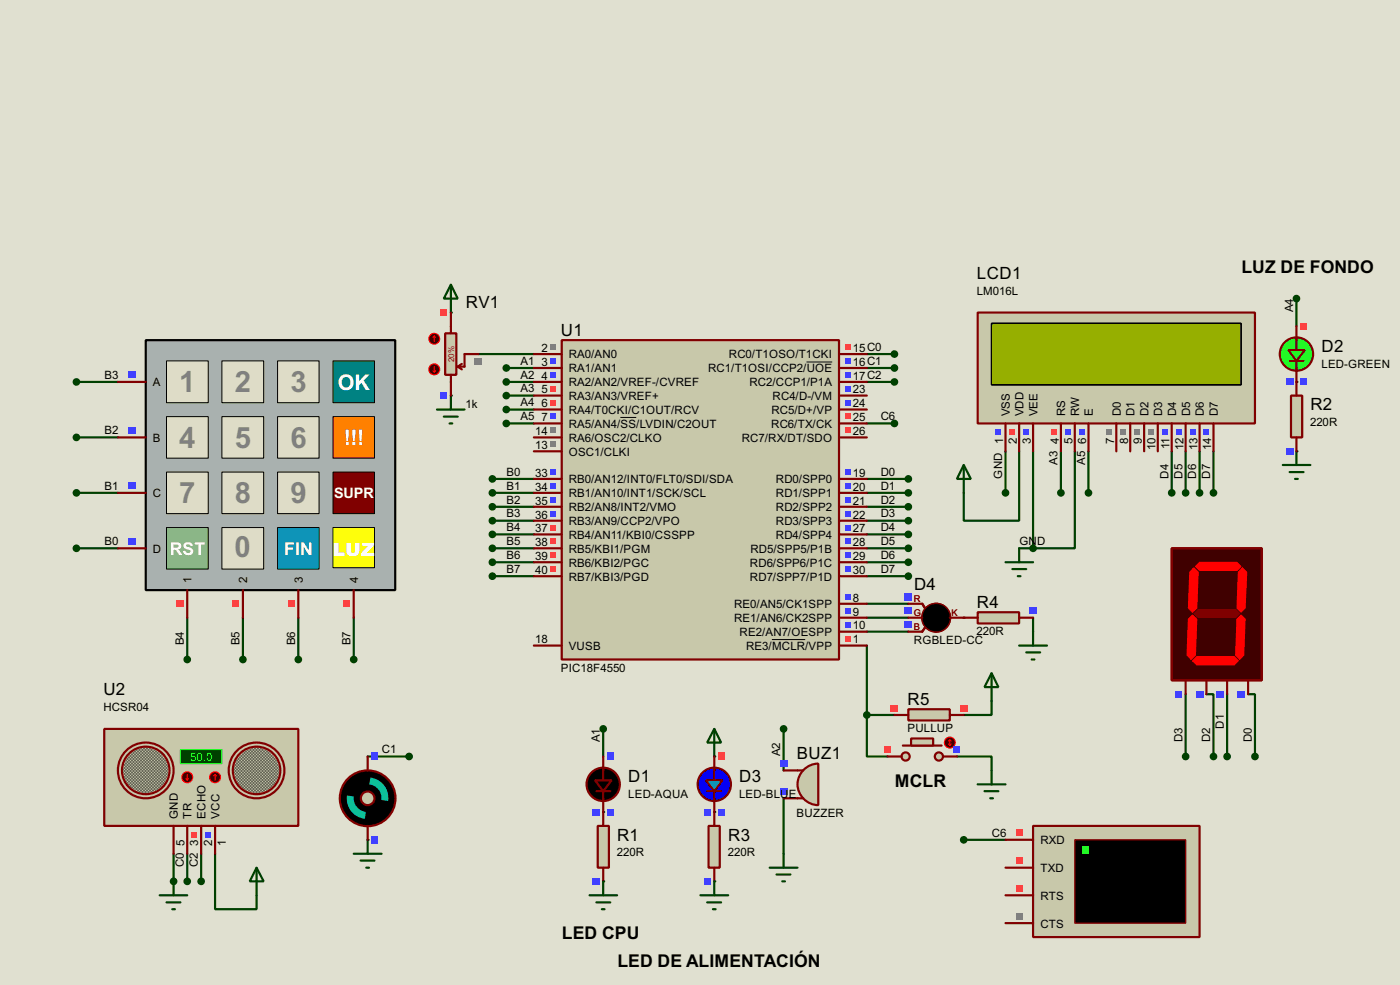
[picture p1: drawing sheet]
<svg xmlns="http://www.w3.org/2000/svg" width="256mm" height="180mm" viewBox="0 0 256 180" stroke-linecap="round" stroke-linejoin="round" font-family="sans-serif">
<path d="M0 0h256.5v180.3h-256.5z" fill="#e0e0d0"/>
<circle cx="110.5" cy="161.3" r=".2" fill="#004000"/>
<path d="M110.5 133.4v5.1" fill="none" stroke="#004000" stroke-width=".4"/>
<circle cx="110.5" cy="148.6" r=".2" fill="#004000"/>
<path d="M237.5 54.7v5M92.8 75h5M92.8 72.4h5M92.8 77.5h5M143.6 133.4v7.6M143.6 146.1v10.2" fill="none" stroke="#004000" stroke-width=".4"/>
<g fill="#004000">
<circle cx="237.5" cy="82.6" r=".2"/>
<circle cx="237.5" cy="69.9" r=".2"/>
</g>
<g fill="none" stroke="#004000" stroke-width=".4">
<path d="M90.2 97.8h7.6M90.2 87.7h7.6M90.2 90.2h7.6M90.2 92.8h7.6M90.2 95.3h7.6M158.8 97.8h7.6M184.2 82.6v7.6M186.7 82.6v12.7h-10.1v-5.1M194.4 82.6v7.6M199.4 82.6v7.6M214.7 82.6v7.6M217.2 82.6v7.6"/>
<path d="M219.8 82.6v7.6M222.3 82.6v7.6M90.2 100.4h7.6M90.2 102.9h7.6M90.2 105.5h7.6M158.8 100.4h7.6M158.8 102.9h7.6M158.8 105.5h7.6"/>
</g>
<g fill="#004000">
<circle cx="130.9" cy="138.5" r=".2"/>
<circle cx="130.9" cy="148.6" r=".2"/>
<circle cx="130.9" cy="161.3" r=".2"/>
</g>
<path d="M158.8 87.7h7.6M158.8 90.2h7.6M158.8 92.8h7.6M158.8 95.3h7.6M158.8 110.5h7.6M158.8 113.1h7.6M158.8 115.6h7.6M189.3 113.1v2.5M217.2 127.1v11.4M221 127.1h1.3v11.4M224.8 127.1v11.4M228.7 127.1h1.2v11.4" fill="none" stroke="#004000" stroke-width=".4"/>
<circle cx="176.6" cy="113.1" r=".2" fill="#004000"/>
<g fill="none" stroke="#004000" stroke-width=".4">
<path d="M14 69.9h7.6M87.7 64.8h10.1M92.8 69.9h5M92.8 67.4h5M14 80.1h7.6M14 90.2h7.6M189.3 82.6v17.8M196.9 82.6v17.8h-7.6M14 100.4h7.6M34.3 113.1v7.6M44.5 113.1v7.6M54.7 113.1v7.6"/>
<path d="M64.8 113.1v7.6M158.8 118.2v12.7M186.7 100.4h2.6M158.8 130.9v7.6h3.8M158.8 130.9h5.1M175.3 138.5h6.4v2.5M181.7 128.3v2.6h-5.1"/>
</g>
<g fill="#004000">
<circle cx="82.6" cy="72.4" r=".2"/>
<circle cx="82.6" cy="57.2" r=".2"/>
</g>
<path d="M158.8 77.5h5.1M176.6 153.7h7.6" fill="none" stroke="#004000" stroke-width=".4"/>
<circle cx="67.4" cy="153.7" r=".2" fill="#004000"/>
<path d="M158.8 67.4h5.1M158.8 64.8h5.1M158.8 69.9h5.1M67.4 138.5h7.6M31.8 156.3v5M34.3 156.3v5M36.9 156.3v5" fill="none" stroke="#004000" stroke-width=".4"/>
<circle cx="31.8" cy="161.3" r=".2" fill="#004000"/>
<path d="M39.4 156.3v10.1h7.6v-2.5" fill="none" stroke="#004000" stroke-width=".4"/>
<path d="M102.9 62.3h50.8v58.4h-50.8z" fill="#c8c8aa" stroke="#800000" stroke-width=".4"/>
<g fill="none" stroke="#800000" stroke-width=".4">
<path d="M97.8 64.8h5.1M97.8 67.4h5.1M97.8 69.9h5.1M97.8 72.4h5.1M97.8 75h5.1M97.8 77.5h5.1M153.7 64.8h5.1M153.7 67.4h5.1M153.7 69.9h5.1M153.7 72.4h5.1M153.7 75h5.1M153.7 77.5h5.1"/>
<path d="M97.8 80.1h5.1M97.8 82.6h5.1M97.8 87.7h5.1M97.8 90.2h5.1M97.8 92.8h5.1M97.8 95.3h5.1M97.8 97.8h5.1M153.7 80.1h5.1M153.7 87.7h5.1M153.7 90.2h5.1M153.7 92.8h5.1M153.7 95.3h5.1"/>
<path d="M153.7 97.8h5.1M97.8 100.4h5.1M97.8 102.9h5.1M97.8 105.5h5.1M97.8 118.2h5.1M153.7 100.4h5.1M153.7 102.9h5.1M153.7 105.5h5.1M153.7 118.2h5.1M153.7 110.5h5.1M153.7 113.1h5.1M153.7 115.6h5.1"/>
</g>
<path d="M113.7 76.4h2.9M147.8 66.3h4.7M141.4 117.1h6.1" fill="none" stroke="#000" stroke-width=".18"/>
<path d="M100.8 63h1v1.1h-1z" fill="#808080"/>
<g fill="#4040ff">
<path d="M100.8 65.6h1v1h-1z"/>
<path d="M100.8 68.1h1v1h-1z"/>
</g>
<g fill="#ff4040">
<path d="M100.8 70.7h1v1h-1z"/>
<path d="M100.8 73.2h1v1h-1z"/>
</g>
<path d="M100.8 75.7h1v1.1h-1z" fill="#4040ff"/>
<g fill="#808080">
<path d="M100.8 78.3h1v1h-1z"/>
<path d="M100.8 80.8h1v1h-1z"/>
</g>
<g fill="#4040ff">
<path d="M100.8 85.9h1v1h-1z"/>
<path d="M100.8 88.4h1v1.1h-1z"/>
<path d="M100.8 91h1v1h-1z"/>
<path d="M100.8 93.5h1v1h-1z"/>
</g>
<g fill="#ff4040">
<path d="M100.8 96.1h1v1h-1z"/>
<path d="M100.8 98.6h1v1h-1z"/>
<path d="M100.8 101.1h1v1.1h-1z"/>
<path d="M100.8 103.7h1v1h-1z"/>
<path d="M154.9 63h1v1.1h-1z"/>
</g>
<g fill="#4040ff">
<path d="M154.9 65.6h1v1h-1z"/>
<path d="M154.9 68.1h1v1h-1z"/>
<path d="M154.9 70.7h1v1h-1z"/>
<path d="M154.9 73.2h1v1h-1z"/>
</g>
<g fill="#ff4040">
<path d="M154.9 75.7h1v1.1h-1z"/>
<path d="M154.9 78.3h1v1h-1z"/>
</g>
<g fill="#4040ff">
<path d="M154.9 85.9h1v1h-1z"/>
<path d="M154.9 88.4h1v1.1h-1z"/>
<path d="M154.9 91h1v1h-1z"/>
<path d="M154.9 93.5h1v1h-1z"/>
<path d="M154.9 96.1h1v1h-1z"/>
<path d="M154.9 98.6h1v1h-1z"/>
<path d="M154.9 101.1h1v1.1h-1z"/>
<path d="M154.9 103.7h1v1h-1z"/>
<path d="M154.9 108.8h1v1h-1z"/>
<path d="M154.9 111.3h1v1h-1z"/>
<path d="M154.9 113.8h1v1.1h-1z"/>
</g>
<path d="M154.9 116.4h1v1h-1z" fill="#ff4040"/>
<circle cx="110.5" cy="133.4" r=".5" fill="#004000" stroke="#004000" stroke-width=".4"/>
<path d="M109.5 151.2h2.1v7.6h-2.1z" fill="#c8c8aa" stroke="#800000" stroke-width=".4"/>
<path d="M110.5 148.6v2.6M110.5 158.8v2.5" fill="none" stroke="#800000" stroke-width=".4"/>
<g fill="#4040ff">
<path d="M108.6 160.7h1.3v1.3h-1.3z"/>
<path d="M108.6 148h1.3v1.3h-1.3z"/>
</g>
<path d="M108 163.9h5.1M109.3 165.2h2.5M110.3 166.4h.5M110.5 161.3v2.6" fill="none" stroke="#004000" stroke-width=".4"/>
<g fill="#000" stroke="#800000" stroke-width=".4">
<path d="M109 142.8h3.1l-1.6 2z"/>
<circle cx="110.5" cy="143.6" r="3.1"/>
</g>
<path d="M110.5 138.5v4.3M109.3 144.8h2.5M110.5 144.8v3.8" fill="none" stroke="#800000" stroke-width=".4"/>
<path d="M109.5 143.6h2.1M110 143.1h1.1v1h-1.1zM110.5 142.5v2.1" fill="none" stroke="#000040" stroke-width=".2"/>
<g fill="#4040ff">
<path d="M111.2 137.8h1.2v1.3h-1.2z"/>
<path d="M111.2 148h1.2v1.3h-1.2z"/>
</g>
<path d="M147.2 140.9a3.8 3.8 0 0 1 2.7-1.1v7.6a3.8 3.8 0 0 1-3.5-2.4 3.8 3.8 0 0 1 .8-4.1z" fill-rule="evenodd" fill="#c8c8aa" stroke="#800000" stroke-width=".4"/>
<path d="M143.6 146.1h3.5M143.6 141h3.5" fill="none" stroke="#800000" stroke-width=".4"/>
<g fill="#4040ff">
<path d="M142.9 144.2h1.3v1.3h-1.3z"/>
<path d="M142.9 139.1h1.3v1.3h-1.3z"/>
</g>
<g fill="#004000" stroke="#004000" stroke-width=".4">
<circle cx="143.5" cy="133.4" r=".5"/>
<circle cx="92.7" cy="75" r=".5"/>
<circle cx="92.7" cy="72.4" r=".5"/>
<circle cx="92.7" cy="77.5" r=".5"/>
<circle cx="237.5" cy="54.7" r=".5"/>
</g>
<path d="M141 158.8h5.1M143.6 156.3v2.5M142.3 160.1h2.5M143.3 161.3h.5" fill="none" stroke="#004000" stroke-width=".4"/>
<circle cx="237.5" cy="64.8" r="3.1" fill="#0f0" stroke="#800000" stroke-width=".4"/>
<path d="M236.3 66.1h2.5M237.5 61.8v2.3M237.5 66.1v1.8" fill="none" stroke="#800000" stroke-width=".4"/>
<path d="M236 64.1h3.1l-1.6 2z" fill="#2bff2b" stroke="#800000" stroke-width=".4"/>
<path d="M237.5 59.7v2.6M237.5 67.4v2.5" fill="none" stroke="#800000" stroke-width=".4"/>
<path d="M238.2 59.1h1.2v1.3h-1.2z" fill="#ff4040"/>
<path d="M238.2 69.3h1.2v1.2h-1.2z" fill="#4040ff"/>
<path d="M235 85.1h5.1M236.3 86.4h2.5M237.3 87.7h.5M237.5 82.6v2.5" fill="none" stroke="#004000" stroke-width=".4"/>
<path d="M236.5 72.4h2.1v7.7h-2.1z" fill="#c8c8aa" stroke="#800000" stroke-width=".4"/>
<path d="M237.5 69.9v2.5M237.5 80.1v2.5" fill="none" stroke="#800000" stroke-width=".4"/>
<g fill="#4040ff">
<path d="M235.6 82h1.3v1.2h-1.3z"/>
<path d="M235.6 69.3h1.3v1.2h-1.3z"/>
</g>
<path d="M179.1 57.2h50.8v20.3h-50.8z" fill="#c8c8aa" stroke="#800000" stroke-width=".4"/>
<path d="M181.7 59.2h45.7v11.2h-45.7z" fill="#324600" stroke="#000" stroke-width=".25"/>
<path d="M181.7 59.2h45.7v11.2h-45.7z" fill="#96af00" stroke="#000" stroke-width=".25"/>
<g fill="none" stroke="#800000" stroke-width=".4">
<path d="M184.2 77.5v5.1M186.7 77.5v5.1M189.3 77.5v5.1M194.4 77.5v5.1M196.9 77.5v5.1M199.4 77.5v5.1M204.5 77.5v5.1M207.1 77.5v5.1M209.6 77.5v5.1M212.1 77.5v5.1M214.7 77.5v5.1M217.2 77.5v5.1"/>
<path d="M219.8 77.5v5.1M222.3 77.5v5.1"/>
</g>
<g fill="#4040ff">
<path d="M220.5 78.7h1v1h-1z"/>
<path d="M218 78.7h1v1h-1z"/>
<path d="M215.4 78.7h1.1v1h-1.1z"/>
<path d="M212.9 78.7h1v1h-1z"/>
</g>
<g fill="#808080">
<path d="M210.4 78.7h1v1h-1z"/>
<path d="M207.8 78.7h1v1h-1z"/>
<path d="M205.3 78.7h1v1h-1z"/>
<path d="M202.7 78.7h1.1v1h-1.1z"/>
</g>
<g fill="#4040ff">
<path d="M197.7 78.7h1v1h-1z"/>
<path d="M195.1 78.7h1v1h-1z"/>
</g>
<path d="M192.6 78.7h1v1h-1z" fill="#ff4040"/>
<path d="M182.4 78.7h1v1h-1z" fill="#4040ff"/>
<path d="M185 78.7h1v1h-1z" fill="#ff4040"/>
<path d="M187.5 78.7h1v1h-1z" fill="#4040ff"/>
<g fill="#004000" stroke="#004000" stroke-width=".4">
<circle cx="199.4" cy="90.2" r=".5"/>
<circle cx="194.3" cy="90.2" r=".5"/>
<circle cx="184.2" cy="90.2" r=".5"/>
<circle cx="214.6" cy="90.2" r=".5"/>
<circle cx="217.2" cy="90.2" r=".5"/>
<circle cx="219.7" cy="90.2" r=".5"/>
<circle cx="222.3" cy="90.2" r=".5"/>
<circle cx="166.4" cy="97.8" r=".5"/>
<circle cx="166.4" cy="100.4" r=".5"/>
<circle cx="166.4" cy="102.9" r=".5"/>
<circle cx="166.4" cy="105.5" r=".5"/>
<circle cx="90.2" cy="87.7" r=".5"/>
<circle cx="90.2" cy="90.2" r=".5"/>
<circle cx="90.2" cy="92.8" r=".5"/>
<circle cx="90.2" cy="95.3" r=".5"/>
<circle cx="90.2" cy="97.8" r=".5"/>
<circle cx="90.2" cy="100.4" r=".5"/>
<circle cx="90.2" cy="102.9" r=".5"/>
<circle cx="90.2" cy="105.5" r=".5"/>
<circle cx="14" cy="69.9" r=".5"/>
<circle cx="14" cy="80.1" r=".5"/>
<circle cx="14" cy="90.2" r=".5"/>
<circle cx="14" cy="100.4" r=".5"/>
<circle cx="34.3" cy="120.7" r=".5"/>
<circle cx="44.5" cy="120.7" r=".5"/>
<circle cx="54.6" cy="120.7" r=".5"/>
<circle cx="64.8" cy="120.7" r=".5"/>
</g>
<path d="M176.6 85.1l1.3 2.6h-2.6zM176.6 85.1v5.1M184.2 102.9h5.1M185.5 104.2h2.5M186.5 105.5h.5M186.7 100.4v2.5M130.9 133.4l1.2 2.5h-2.5zM130.9 133.4v5.1" fill="none" stroke="#004000" stroke-width=".4"/>
<path d="M129.8 151.2h2.1v7.6h-2.1z" fill="#c8c8aa" stroke="#800000" stroke-width=".4"/>
<path d="M130.9 148.6v2.6M130.9 158.8v2.5" fill="none" stroke="#800000" stroke-width=".4"/>
<g fill="#4040ff">
<path d="M129 148h1.2v1.3h-1.2z"/>
<path d="M129 160.7h1.2v1.3h-1.2z"/>
</g>
<circle cx="130.8" cy="143.6" r="3.1" fill="#00f" stroke="#800000" stroke-width=".4"/>
<path d="M129.6 144.8h2.5M130.9 140.5v2.3M130.9 144.8v1.8" fill="none" stroke="#800000" stroke-width=".4"/>
<path d="M129.3 142.8h3.1l-1.5 2z" fill="#158aff" stroke="#800000" stroke-width=".4"/>
<path d="M130.9 138.5v2.5M130.9 146.1v2.5" fill="none" stroke="#800000" stroke-width=".4"/>
<path d="M131.5 137.8h1.3v1.3h-1.3z" fill="#ff4040"/>
<path d="M131.5 148h1.3v1.3h-1.3z" fill="#4040ff"/>
<path d="M128.3 163.9h5.1M129.6 165.2h2.5M130.6 166.4h.5M130.9 161.3v2.6" fill="none" stroke="#004000" stroke-width=".4"/>
<path d="M214.7 100.4h16.5v24.1h-16.5z" fill="#400000" stroke="#800000" stroke-width=".4"/>
<g fill="#f00" stroke="#f00" stroke-width=".18">
<path d="M219 103.7l.8-.8h6.8l.8 .8-.8 .7h-6.8z" fill-rule="evenodd"/>
<path d="M227.6 103.9l.8 .8-.3 6.6-.7 .8-.8-.8 .3-6.6z" fill-rule="evenodd"/>
<path d="M218.7 103.9l.8 .8-.2 6.6-.8 .8-.8-.8 .3-6.6z" fill-rule="evenodd"/>
<path d="M226.6 113.3l.8-.7 .7 .7-.2 6.6-.8 .8-.7-.8z" fill-rule="evenodd"/>
<path d="M219.3 120.2h6.8l.8 .8-.8 .7h-6.8l-.8-.7z" fill-rule="evenodd"/>
<path d="M217.7 113.3l.8-.7 .8 .7-.3 6.6-.8 .8-.7-.8z" fill-rule="evenodd"/>
</g>
<path d="M218.7 112.3l.8-.7h6.9l.7 .7-.7 .8h-6.9z" fill-rule="evenodd" fill="#800000" stroke="#800000" stroke-width=".18"/>
<path d="M217.2 124.5v2.6M221 124.5v2.6M224.8 124.5v2.6M228.7 124.5v2.6" fill="none" stroke="#800000" stroke-width=".4"/>
<g fill="#4040ff">
<path d="M215.3 126.4h1.3v1.3h-1.3z"/>
<path d="M219.1 126.4h1.3v1.3h-1.3z"/>
<path d="M222.9 126.4h1.3v1.3h-1.3z"/>
<path d="M226.7 126.4h1.3v1.3h-1.3z"/>
</g>
<g fill="#004000" stroke="#004000" stroke-width=".4">
<circle cx="166.4" cy="87.7" r=".5"/>
<circle cx="166.4" cy="90.2" r=".5"/>
<circle cx="166.4" cy="92.8" r=".5"/>
<circle cx="166.4" cy="95.3" r=".5"/>
<circle cx="224.8" cy="138.5" r=".5"/>
<circle cx="229.9" cy="138.5" r=".5"/>
<circle cx="222.3" cy="138.5" r=".5"/>
<circle cx="217.2" cy="138.5" r=".5"/>
</g>
<path d="M186.7 118.2h5.1M188 119.4h2.6M189.3 115.6v2.6M189 120.7h.5" fill="none" stroke="#004000" stroke-width=".4"/>
<path d="M179.1 112.1h7.6v2h-7.6z" fill="#c8c8aa" stroke="#800000" stroke-width=".4"/>
<path d="M176.6 113.1h2.5M186.7 113.1h2.6" fill="none" stroke="#800000" stroke-width=".4"/>
<path d="M188.6 111.2h1.3v1.2h-1.3z" fill="#4040ff"/>
<circle cx="171.5" cy="113.1" r="2.55" fill="#808080" stroke="#800000" stroke-width=".4"/>
<path d="M169 110.5l.5 .8M169.5 114.9l-.5 .7" fill="none" stroke="#800000" stroke-width=".4"/>
<circle cx="171.5" cy="113.1" r="2.55" fill="#808080" stroke="#800000" stroke-width=".4"/>
<path d="M166.4 110.5h2.6l.5 .8M166.4 113.1h2.6M169.5 114.9l-.5 .7h-2.6M174 113.1h2.6" fill="none" stroke="#800000" stroke-width=".4"/>
<circle cx="171.5" cy="113.1" r="2.3" fill="#000" stroke="#000" stroke-width=".4"/>
<g fill="#4040ff">
<path d="M165.8 108.6h1.3v1.3h-1.3z"/>
<path d="M165.8 111.2h1.3v1.2h-1.3z"/>
<path d="M165.8 113.7h1.3v1.3h-1.3z"/>
</g>
<g fill="#c8c8aa" stroke="#800000" stroke-width=".4">
<circle cx="172" cy="138.5" r=".75"/>
<circle cx="165.9" cy="138.5" r=".75"/>
</g>
<path d="M165.4 136.5h7.1" fill="none" stroke="#800000" stroke-width=".4"/>
<path d="M166.9 135.2h4.1v1.3h-4.1z" fill="#c8c8aa" stroke="#800000" stroke-width=".4"/>
<path d="M162.6 138.5h2.6M172.8 138.5h2.5" fill="none" stroke="#800000" stroke-width=".4"/>
<circle cx="174" cy="135.9" r="1" fill="#400000" stroke="#f00" stroke-width=".2"/>
<path d="M173.8 136.2l.2 .3M174 135.4v1.1M174 135.4l-.2 .3M174 135.4l.3 .3M174.3 136.2l-.3 .3" fill="none" stroke="#f00" stroke-width=".2"/>
<path d="M162 136.6h1.2v1.2h-1.2z" fill="#ff4040"/>
<path d="M174.7 136.6h1.2v1.2h-1.2z" fill="#4040ff"/>
<path d="M181.7 123.2l1.2 2.6h-2.5zM181.7 123.2v5.1M179.1 143.6h5.1M180.4 144.8h2.5M181.4 146.1h.5M181.7 141v2.6" fill="none" stroke="#004000" stroke-width=".4"/>
<path d="M166.4 129.8h7.6v2.1h-7.6z" fill="#c8c8aa" stroke="#800000" stroke-width=".4"/>
<path d="M163.9 130.9h2.5M174 130.9h2.6" fill="none" stroke="#800000" stroke-width=".4"/>
<g fill="#ff4040">
<path d="M163.2 129h1.3v1.2h-1.3z"/>
<path d="M175.9 129h1.3v1.2h-1.3z"/>
</g>
<g fill="#004000" stroke="#004000" stroke-width=".4">
<circle cx="158.8" cy="130.9" r=".5"/>
<circle cx="189.2" cy="100.4" r=".5"/>
</g>
<path d="M26.7 62.3h45.7v45.7h-45.7z" fill="#a9b1af" stroke="#000" stroke-width=".4"/>
<g fill="#dedcc7" stroke="#000" stroke-width=".18">
<path d="M30.5 66.1h7.7v7.6h-7.7z"/>
<path d="M40.7 66.1h7.6v7.6h-7.6z"/>
<path d="M50.9 66.1h7.6v7.6h-7.6z"/>
</g>
<path d="M61 66.1h7.6v7.6h-7.6z" fill="#008080" stroke="#000" stroke-width=".18"/>
<g fill="#dedcc7" stroke="#000" stroke-width=".18">
<path d="M30.5 76.3h7.7v7.6h-7.7z"/>
<path d="M40.7 76.3h7.6v7.6h-7.6z"/>
<path d="M50.9 76.3h7.6v7.6h-7.6z"/>
</g>
<path d="M61 76.3h7.6v7.6h-7.6z" fill="#ff8000" stroke="#000" stroke-width=".18"/>
<g fill="#dedcc7" stroke="#000" stroke-width=".18">
<path d="M30.5 86.4h7.7v7.6h-7.7z"/>
<path d="M40.7 86.4h7.6v7.6h-7.6z"/>
<path d="M50.9 86.4h7.6v7.6h-7.6z"/>
</g>
<path d="M50.9 96.6h7.6v7.6h-7.6z" fill="#0197c9" stroke="#000" stroke-width=".18"/>
<path d="M61 86.4h7.6v7.6h-7.6z" fill="#800000" stroke="#000" stroke-width=".18"/>
<path d="M61 96.6h7.6v7.3h-7.6z" fill="#ff0" stroke="#000" stroke-width=".18"/>
<path d="M30.5 96.6h7.7v7.6h-7.7z" fill="#81b57d" stroke="#000" stroke-width=".18"/>
<path d="M40.7 96.6h7.6v7.6h-7.6z" fill="#dedcc7" stroke="#000" stroke-width=".18"/>
<path d="M21.6 69.9h5.1M21.6 80.1h5.1M21.6 90.2h5.1M21.6 100.4h5.1M34.3 108v5.1M44.5 108v5.1M54.7 108v5.1M64.8 108v5.1" fill="none" stroke="#800000" stroke-width=".4"/>
<g fill="#4040ff">
<path d="M23.5 68h1.3v1.3h-1.3z"/>
<path d="M23.5 78.2h1.3v1.2h-1.3z"/>
<path d="M23.5 88.3h1.3v1.3h-1.3z"/>
<path d="M23.5 98.5h1.3v1.2h-1.3z"/>
</g>
<g fill="#ff4040">
<path d="M32.4 109.9h1.3v1.3h-1.3z"/>
<path d="M42.6 109.9h1.3v1.3h-1.3z"/>
<path d="M62.9 109.9h1.3v1.3h-1.3z"/>
<path d="M52.8 109.9h1.2v1.3h-1.2z"/>
</g>
<g fill="#004000" stroke="#004000" stroke-width=".4">
<circle cx="92.7" cy="67.4" r=".5"/>
<circle cx="92.7" cy="69.9" r=".5"/>
</g>
<path d="M82.6 52.1l1.3 2.6h-2.6zM82.6 52.1v5.1M80.1 75h5M81.3 76.3h2.6M82.4 77.5h.5M82.6 72.4v2.6" fill="none" stroke="#004000" stroke-width=".4"/>
<path d="M81.6 61h2v7.6h-2z" fill="#c8c8aa" stroke="#800000" stroke-width=".4"/>
<path d="M82.6 57.2v3.8M82.6 68.6v3.8M83.9 67.1l.7 .5M84.6 66.6l-.7 .5M87.7 64.8h-2.6v2.3h-1.2" fill="none" stroke="#800000" stroke-width=".4"/>
<circle cx="79.5" cy="62" r="1" fill="#400000" stroke="#f00" stroke-width=".2"/>
<path d="M79.6 61.5l-.3 .3M79.6 61.5l.2 .3M79.6 61.5v1" fill="none" stroke="#f00" stroke-width=".2"/>
<circle cx="79.5" cy="67.6" r="1" fill="#400000" stroke="#f00" stroke-width=".2"/>
<path d="M79.3 67.9l.3 .2M79.6 67.1v1M79.8 67.9l-.2 .2" fill="none" stroke="#f00" stroke-width=".2"/>
<path d="M80.7 71.8h1.3v1.3h-1.3z" fill="#4040ff"/>
<path d="M80.7 56.6h1.3v1.2h-1.3z" fill="#ff4040"/>
<path d="M87 65.5h1.3v1.2h-1.3z" fill="#808080"/>
<path d="M189.3 151.2h30.5v20.3h-30.5z" fill="#c8c8aa" stroke="#800000" stroke-width=".4"/>
<path d="M196.9 153.7h20.3v15.3h-20.3z" fill="#000" stroke="#800000" stroke-width=".25"/>
<path d="M198.2 155h1.2v1.3h-1.2z" fill="#0f0"/>
<path d="M184.2 153.7h5.1M184.2 158.8h5.1M184.2 163.9h5.1M184.2 169h5.1" fill="none" stroke="#800000" stroke-width=".4"/>
<g fill="#ff4040">
<path d="M186.1 151.8h1.3v1.3h-1.3z"/>
<path d="M186.1 162h1.3v1.2h-1.3z"/>
<path d="M186.1 156.9h1.3v1.3h-1.3z"/>
</g>
<path d="M186.1 167.1h1.3v1.2h-1.3z" fill="#808080"/>
<g fill="#004000" stroke="#004000" stroke-width=".4">
<circle cx="176.5" cy="153.7" r=".5"/>
<circle cx="163.8" cy="77.5" r=".5"/>
</g>
<path d="M64.8 156.3h5.1M66.1 157.5h2.5M67.1 158.8h.5M67.4 153.7v2.6" fill="none" stroke="#004000" stroke-width=".4"/>
<circle cx="67.3" cy="146.1" r="5.1" fill="#000" stroke="#800000" stroke-width=".4"/>
<circle cx="67.3" cy="146.1" r="1.25" fill="#c8c8aa" stroke="#800000" stroke-width=".4"/>
<g fill="#000" stroke="#000" stroke-width=".4">
<path d="M64.5 143.5a3.7 3.7 0 0 1 3.4-1.2l-.2 1.3a2.57 2.57 0 0 0-2.9 2.2l-1.2-.2 .1-.8z" fill-rule="evenodd"/>
<path d="M67 148.6a2.5 2.5 0 0 0 2.9-2.2l1.2 .2a3.7 3.7 0 0 1-4.2 3.3z" fill-rule="evenodd"/>
</g>
<g fill="#00c0c0">
<path d="M63.6 145.6l1.2 .2a2.57 2.57 0 0 0 2.2 2.8l-.1 1.3a3.8 3.8 0 0 1-3.3-4.3z" fill-rule="evenodd"/>
<path d="M67.9 142.3a3.8 3.8 0 0 1 3.2 4.3l-1.2-.2a2.5 2.5 0 0 0-2.2-2.8z" fill-rule="evenodd"/>
</g>
<path d="M67.4 138.5v2.5M67.4 151.2v2.5" fill="none" stroke="#800000" stroke-width=".4"/>
<g fill="#4040ff">
<path d="M68 137.8h1.3v1.3h-1.3z"/>
<path d="M68 153.1h1.3v1.3h-1.3z"/>
</g>
<circle cx="74.9" cy="138.5" r=".5" fill="#004000" stroke="#004000" stroke-width=".4"/>
<path d="M19.1 133.4h35.6v17.8h-35.6z" fill="#c8c8aa" stroke="#800000" stroke-width=".4"/>
<g fill="#c8c8aa" stroke="#800000" stroke-width=".4">
<circle cx="26.7" cy="141" r="5.1"/>
<circle cx="47" cy="141" r="5.1"/>
</g>
<circle cx="26.7" cy="141" r="4.4" fill="#c8c8aa"/>
<circle cx="26.7" cy="141" r="4.4" fill="#000"/>
<circle cx="26.7" cy="141" r="4.4" fill="none" stroke="#c8c8aa" stroke-width=".4"/>
<circle cx="26.7" cy="141" r="4.4" fill="none" stroke="#800000" stroke-width=".4"/>
<circle cx="47" cy="141" r="4.4" fill="#c8c8aa"/>
<circle cx="47" cy="141" r="4.4" fill="#000"/>
<circle cx="47" cy="141" r="4.4" fill="none" stroke="#c8c8aa" stroke-width=".4"/>
<circle cx="47" cy="141" r="4.4" fill="none" stroke="#800000" stroke-width=".4"/>
<path d="M33.1 137.2h7.6v2.6h-7.6z" fill="#004000" stroke="#0f0" stroke-width=".2"/>
<path d="M31.8 151.2v5.1M34.3 151.2v5.1M36.9 151.2v5.1M39.4 151.2v5.1" fill="none" stroke="#800000" stroke-width=".4"/>
<circle cx="39.4" cy="142.3" r="1" fill="#400000" stroke="#f00" stroke-width=".2"/>
<path d="M39.4 141.8l-.2 .2M39.4 141.8l.3 .2M39.4 141.8v1" fill="none" stroke="#f00" stroke-width=".2"/>
<circle cx="34.3" cy="142.3" r="1" fill="#400000" stroke="#f00" stroke-width=".2"/>
<path d="M34.1 142.5l.2 .3M34.3 141.8v1M34.6 142.5l-.3 .3" fill="none" stroke="#f00" stroke-width=".2"/>
<path d="M35.1 152.3h1v1h-1z" fill="#ff4040"/>
<path d="M37.6 152.3h1.1v1h-1.1z" fill="#4040ff"/>
<g fill="#004000" stroke="#004000" stroke-width=".4">
<circle cx="163.8" cy="67.4" r=".5"/>
<circle cx="163.8" cy="64.8" r=".5"/>
<circle cx="163.8" cy="69.9" r=".5"/>
<circle cx="34.3" cy="161.3" r=".5"/>
<circle cx="36.8" cy="161.3" r=".5"/>
<circle cx="31.8" cy="161.3" r=".5"/>
</g>
<path d="M47 158.8l1.3 2.5h-2.5zM47 158.8v5.1M29.3 163.9h5M30.5 165.2h2.6M31.6 166.4h.5M31.8 161.3v2.6" fill="none" stroke="#004000" stroke-width=".4"/>
<g font-size="6" fill="#808080">
<text x="32.9" y="71.8">1</text>
<text x="43.1" y="71.8">2</text>
<text x="53.2" y="71.8">3</text>
<text x="32.9" y="82">4</text>
<text x="43.1" y="82">5</text>
<text x="53.2" y="82">6</text>
<text x="32.9" y="92.1">7</text>
<text x="43.1" y="92.1">8</text>
<text x="53.2" y="92.1">9</text>
<text x="43" y="102">0</text>
</g>
<text font-size="4.8" fill="#fff" x="61" y="101.8">LUZ</text>
<g font-size="4.4" fill="#fff">
<text x="61.9" y="71.3">OK</text>
<text x="63" y="81.5">!!!</text>
</g>
<g font-size="3.6">
<text x="227.4" y="50">LUZ DE FONDO</text>
<text x="163.9" y="144">MCLR</text>
<text x="103" y="171.9">LED CPU</text>
<text x="113.1" y="177">LED DE ALIMENTACIÓN</text>
</g>
<g font-size="3.6" fill="#fff">
<text x="31.1" y="101.5">RST</text>
<text x="52.1" y="101.5">FIN</text>
</g>
<g font-size="3.5">
<text x="179" y="51">LCD1</text>
<text x="85.4" y="56.4">RV1</text>
<text x="102.8" y="61.4">U1</text>
<text x="242.1" y="64.5">D2</text>
<text x="240.1" y="75.1">R2</text>
<text x="167.5" y="108.1">D4</text>
<text x="179" y="111.3">R4</text>
<text x="19" y="127.2">U2</text>
<text x="166.3" y="129">R5</text>
<text x="115.1" y="143.2">D1</text>
<text x="135.4" y="143.2">D3</text>
<text x="146" y="139">BUZ1</text>
<text x="113.1" y="153.9">R1</text>
<text x="133.4" y="153.9">R3</text>
</g>
<text font-size="3" fill="#fff" x="61.2" y="91.2">SUPR</text>
<g font-size="2.4">
<text x="178.9" y="53.9">LM016L</text>
<text x="236.9" y="57.2" transform="rotate(-90 236.9 57.2)">A4</text>
<text x="99.2" y="64.4">2</text>
<text x="104.2" y="65.6">RA0/AN0</text>
<text x="133.5" y="65.6">RC0/T1OSO/T1CKI</text>
<text x="156.3" y="64.4">15C0</text>
<text x="19.1" y="69.3">B3</text>
<text x="28" y="70.7">A</text>
<text x="95.3" y="71.8">A3</text>
<text x="95.3" y="66.7">A1</text>
<text x="95.3" y="69.3">A2</text>
<text x="99.2" y="67">3</text>
<text x="99.2" y="69.5">4</text>
<text x="99.2" y="72">5</text>
<text x="104.2" y="68.1">RA1/AN1</text>
<text x="104.2" y="70.7">RA2/AN2/VREF-/CVREF</text>
<text x="129.7" y="68.1">RC1/T1OSI/CCP2/UOE</text>
<text x="137.3" y="70.7">RC2/CCP1/P1A</text>
<text x="156.3" y="67">16C1</text>
<text x="156.3" y="69.5">17C2</text>
<text x="156.3" y="72">23</text>
<text x="242.1" y="67.4">LED-GREEN</text>
<text x="85.3" y="74.6">1k</text>
<text x="95.3" y="74.4">A4</text>
<text x="95.3" y="76.9">A5</text>
<text x="99.2" y="74.6">6</text>
<text x="99.2" y="77.1">7</text>
<text x="104.2" y="73.2">RA3/AN3/VREF+</text>
<text x="104.2" y="75.8">RA4/T0CKI/C1OUT/RCV</text>
<text x="141.3" y="75.8">RC5/D+/VP</text>
<text x="141.5" y="73.2">RC4/D-/VM</text>
<text x="156.3" y="74.6">24</text>
<text x="156.3" y="77.1">25</text>
<text x="161.3" y="76.9">C6</text>
<text x="185" y="76.2" transform="rotate(-90 185 76.2)">VSS</text>
<text x="187.5" y="76.2" transform="rotate(-90 187.5 76.2)">VDD</text>
<text x="190.1" y="76.2" transform="rotate(-90 190.1 76.2)">VEE</text>
<text x="195.2" y="76.2" transform="rotate(-90 195.2 76.2)">RS</text>
<text x="197.7" y="76.2" transform="rotate(-90 197.7 76.2)">RW</text>
<text x="200.2" y="76.2" transform="rotate(-90 200.2 76.2)">E</text>
<text x="205.3" y="76.2" transform="rotate(-90 205.3 76.2)">D0</text>
<text x="207.9" y="76.2" transform="rotate(-90 207.9 76.2)">D1</text>
<text x="210.4" y="76.2" transform="rotate(-90 210.4 76.2)">D2</text>
<text x="212.9" y="76.2" transform="rotate(-90 212.9 76.2)">D3</text>
<text x="215.5" y="76.2" transform="rotate(-90 215.5 76.2)">D4</text>
<text x="218" y="76.2" transform="rotate(-90 218 76.2)">D5</text>
<text x="220.6" y="76.2" transform="rotate(-90 220.6 76.2)">D6</text>
<text x="223.1" y="76.2" transform="rotate(-90 223.1 76.2)">D7</text>
<text x="19.1" y="79.5">B2</text>
<text x="28" y="80.8">B</text>
<text x="98.1" y="79.7">14</text>
<text x="98.1" y="82.2">13</text>
<text x="104.2" y="78.3">RA5/AN4/SS/LVDIN/C2OUT</text>
<text x="104.2" y="80.8">RA6/OSC2/CLKO</text>
<text x="104.2" y="83.4">OSC1/CLKI</text>
<text x="135.9" y="80.8">RC7/RX/DT/SDO</text>
<text x="141.3" y="78.3">RC6/TX/CK</text>
<text x="156.3" y="79.7">26</text>
<text x="183.8" y="81.2" transform="rotate(-90 183.8 81.2)">1</text>
<text x="186.3" y="81.2" transform="rotate(-90 186.3 81.2)">2</text>
<text x="188.9" y="81.2" transform="rotate(-90 188.9 81.2)">3</text>
<text x="194" y="81.2" transform="rotate(-90 194 81.2)">4</text>
<text x="196.5" y="81.2" transform="rotate(-90 196.5 81.2)">5</text>
<text x="199" y="81.2" transform="rotate(-90 199 81.2)">6</text>
<text x="204.1" y="81.2" transform="rotate(-90 204.1 81.2)">7</text>
<text x="206.7" y="81.2" transform="rotate(-90 206.7 81.2)">8</text>
<text x="209.2" y="81.2" transform="rotate(-90 209.2 81.2)">9</text>
<text x="211.7" y="82.3" transform="rotate(-90 211.7 82.3)">10</text>
<text x="214.3" y="82.2" transform="rotate(-90 214.3 82.2)">11</text>
<text x="216.8" y="82.4" transform="rotate(-90 216.8 82.4)">12</text>
<text x="219.4" y="82.4" transform="rotate(-90 219.4 82.4)">13</text>
<text x="221.9" y="82.3" transform="rotate(-90 221.9 82.3)">14</text>
<text x="240" y="78.1">220R</text>
<text x="19.1" y="89.6">B1</text>
<text x="92.8" y="87.1">B0</text>
<text x="92.8" y="89.6">B1</text>
<text x="98.1" y="87.3">33</text>
<text x="98.1" y="89.8">34</text>
<text x="104.2" y="88.5">RB0/AN12/INT0/FLT0/SDI/SDA</text>
<text x="142.1" y="88.5">RD0/SPP0</text>
<text x="156.3" y="87.3">19</text>
<text x="156.3" y="89.8">20</text>
<text x="161.3" y="87.1">D0</text>
<text x="161.3" y="89.6">D1</text>
<text x="183.6" y="87.6" transform="rotate(-90 183.6 87.6)">GND</text>
<text x="193.8" y="85.1" transform="rotate(-90 193.8 85.1)">A3</text>
<text x="198.8" y="85.1" transform="rotate(-90 198.8 85.1)">A5</text>
<text x="214.1" y="87.6" transform="rotate(-90 214.1 87.6)">D4</text>
<text x="216.6" y="87.6" transform="rotate(-90 216.6 87.6)">D5</text>
<text x="219.2" y="87.6" transform="rotate(-90 219.2 87.6)">D6</text>
<text x="221.7" y="87.6" transform="rotate(-90 221.7 87.6)">D7</text>
<text x="28" y="91">C</text>
<text x="92.8" y="92.2">B2</text>
<text x="92.8" y="94.7">B3</text>
<text x="98.1" y="92.4">35</text>
<text x="98.1" y="94.9">36</text>
<text x="104.2" y="91">RB1/AN10/INT1/SCK/SCL</text>
<text x="104.2" y="93.6">RB2/AN8/INT2/VMO</text>
<text x="142.1" y="91">RD1/SPP1</text>
<text x="142.1" y="93.6">RD2/SPP2</text>
<text x="156.3" y="92.4">21</text>
<text x="156.3" y="94.9">22</text>
<text x="161.3" y="92.2">D2</text>
<text x="161.3" y="94.7">D3</text>
<text x="19.1" y="99.8">B0</text>
<text x="28" y="101.2">D</text>
<text x="92.8" y="97.2">B4</text>
<text x="92.8" y="99.8">B5</text>
<text x="98.1" y="97.4">37</text>
<text x="98.1" y="100">38</text>
<text x="104.2" y="96.1">RB3/AN9/CCP2/VPO</text>
<text x="104.2" y="98.6">RB4/AN11/KBI0/CSSPP</text>
<text x="104.2" y="101.2">RB5/KBI1/PGM</text>
<text x="137.5" y="101.2">RD5/SPP5/P1B</text>
<text x="142.1" y="96.1">RD3/SPP3</text>
<text x="142.1" y="98.6">RD4/SPP4</text>
<text x="156.3" y="97.4">27</text>
<text x="156.3" y="100">28</text>
<text x="161.3" y="97.2">D4</text>
<text x="161.3" y="99.8">D5</text>
<text x="186.7" y="99.8">GN</text>
<text x="190" y="99.8">D</text>
<text x="35.1" y="106.7" transform="rotate(-90 35.1 106.7)">1</text>
<text x="45.3" y="106.7" transform="rotate(-90 45.3 106.7)">2</text>
<text x="55.4" y="106.7" transform="rotate(-90 55.4 106.7)">3</text>
<text x="65.6" y="106.7" transform="rotate(-90 65.6 106.7)">4</text>
<text x="92.8" y="102.3">B6</text>
<text x="92.8" y="104.9">B7</text>
<text x="98.1" y="102.5">39</text>
<text x="98.1" y="105.1">40</text>
<text x="104.2" y="103.7">RB6/KBI2/PGC</text>
<text x="104.2" y="106.3">RB7/KBI3/PGD</text>
<text x="137.4" y="103.7">RD6/SPP6/P1C</text>
<text x="137.4" y="106.3">RD7/SPP7/P1D</text>
<text x="156.3" y="102.5">29</text>
<text x="156.3" y="105.1">30</text>
<text x="161.3" y="102.3">D6</text>
<text x="161.3" y="104.9">D7</text>
<text x="134.5" y="111.3">RE0/AN5/CK1SPP</text>
<text x="134.5" y="113.9">RE1/AN6/CK2SPP</text>
<text x="156.3" y="110.1">8</text>
<text x="156.3" y="112.7">9</text>
<text x="33.7" y="118.1" transform="rotate(-90 33.7 118.1)">B4</text>
<text x="43.9" y="118.1" transform="rotate(-90 43.9 118.1)">B5</text>
<text x="54.1" y="118.1" transform="rotate(-90 54.1 118.1)">B6</text>
<text x="64.2" y="118.1" transform="rotate(-90 64.2 118.1)">B7</text>
<text x="98.1" y="117.8">18</text>
<text x="104.2" y="119">VUSB</text>
<text x="135.5" y="116.4">RE2/AN7/OESPP</text>
<text x="136.7" y="119">RE3/MCLR/VPP</text>
<text x="156.3" y="115.2">10</text>
<text x="156.3" y="117.8">1</text>
<text x="167.4" y="117.8">RGBLED-CC</text>
<text x="178.9" y="116.3">220R</text>
<text x="102.7" y="122.9">PIC18F4550</text>
<text x="18.9" y="130.1">HCSR04</text>
<text x="69.9" y="137.9">C1</text>
<text x="109.9" y="135.9" transform="rotate(-90 109.9 135.9)">A1</text>
<text x="166.2" y="134.1">PULLUP</text>
<text x="216.6" y="135.9" transform="rotate(-90 216.6 135.9)">D3</text>
<text x="221.7" y="135.9" transform="rotate(-90 221.7 135.9)">D2</text>
<text x="224.2" y="133.4" transform="rotate(-90 224.2 133.4)">D1</text>
<text x="229.3" y="135.9" transform="rotate(-90 229.3 135.9)">D0</text>
<text x="143" y="138.4" transform="rotate(-90 143 138.4)">A2</text>
<text x="32.6" y="149.9" transform="rotate(-90 32.6 149.9)">GND</text>
<text x="35.1" y="149.9" transform="rotate(-90 35.1 149.9)">TR</text>
<text x="37.7" y="149.9" transform="rotate(-90 37.7 149.9)">ECHO</text>
<text x="40.2" y="149.9" transform="rotate(-90 40.2 149.9)">VCC</text>
<text x="115.1" y="146.1">LED-AQUA</text>
<text x="135.4" y="146.1">LED-BLUE</text>
<text x="145.9" y="149.6">BUZZER</text>
<text x="33.8" y="154.9" transform="rotate(-90 33.8 154.9)">5</text>
<text x="36.3" y="154.9" transform="rotate(-90 36.3 154.9)">3</text>
<text x="38.9" y="154.9" transform="rotate(-90 38.9 154.9)">2</text>
<text x="41.4" y="154.9" transform="rotate(-90 41.4 154.9)">1</text>
<text x="181.7" y="153.1">C6</text>
<text x="190.6" y="154.5">RXD</text>
<text x="33.7" y="158.8" transform="rotate(-90 33.7 158.8)">C0</text>
<text x="36.3" y="158.8" transform="rotate(-90 36.3 158.8)">C2</text>
<text x="113" y="156.8">220R</text>
<text x="133.4" y="156.8">220R</text>
<text x="190.6" y="159.6">TXD</text>
<text x="190.6" y="164.7">RTS</text>
<text x="190.6" y="169.8">CTS</text>
</g>
<text font-size="2.4" fill="#0f0" x="34.9" y="139.3">50.0</text>
<g font-size="1.9" fill="#800000">
<text x="167.4" y="110.2">R</text>
<text x="167.4" y="112.8">G</text>
<text x="174.3" y="112.8">K</text>
<text x="167.4" y="115.3">B</text>
</g>
<text font-size="1.7" fill="#c00000" x="83.2" y="66.3" transform="rotate(-90 83.2 66.3)">20%</text>
</svg>
